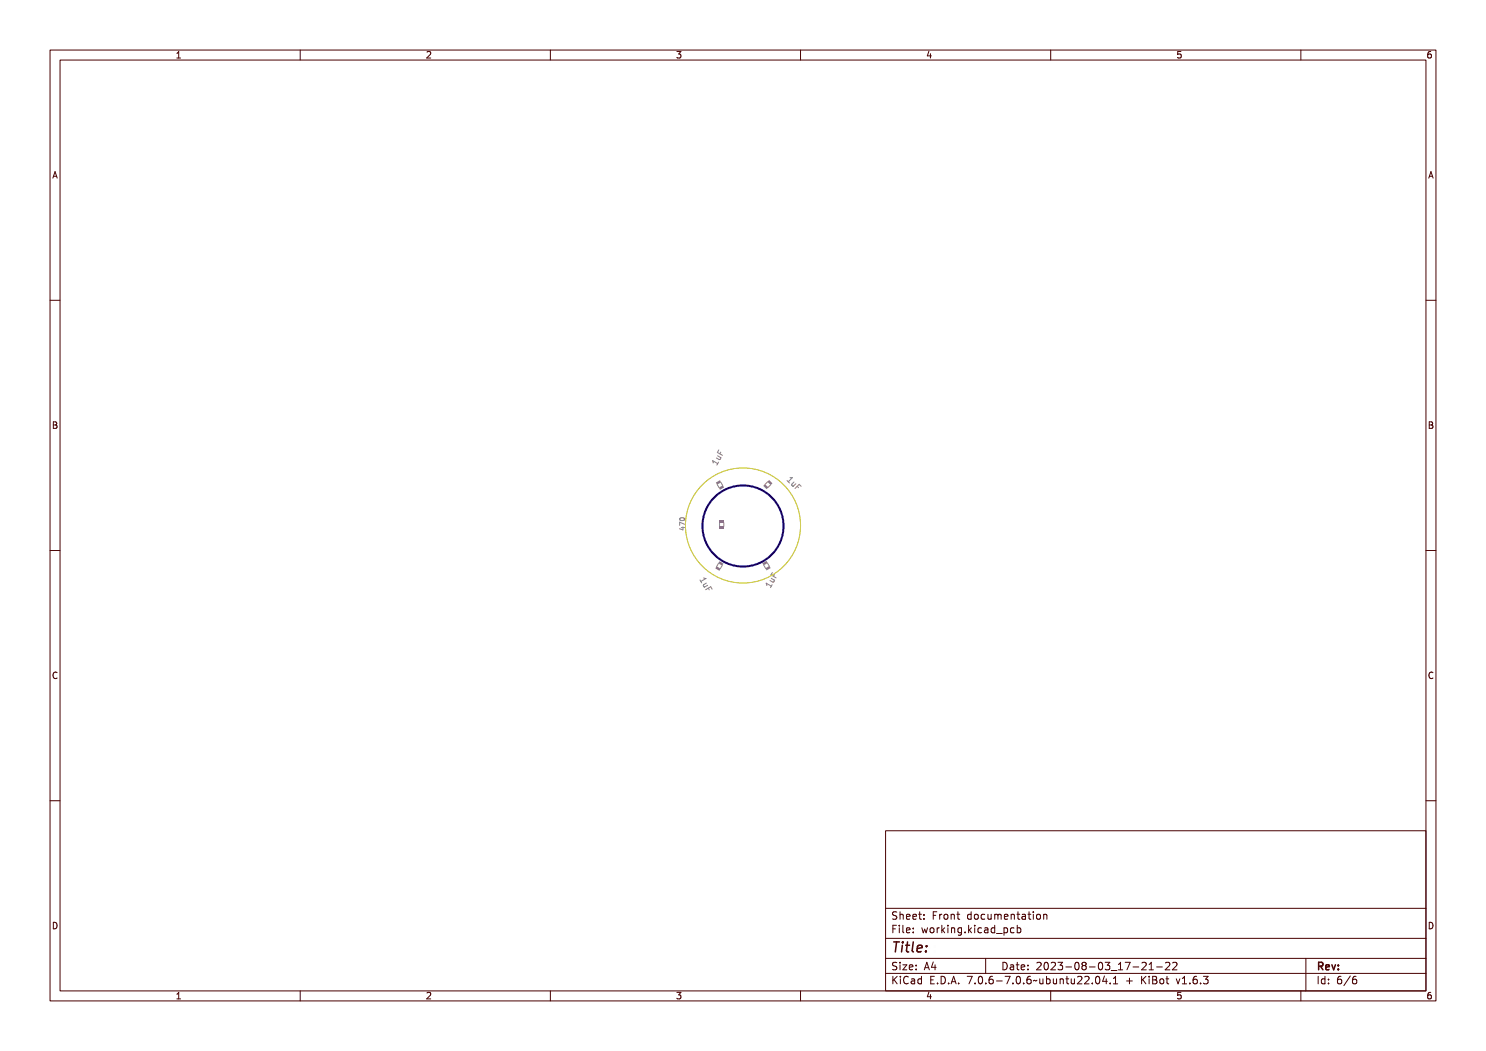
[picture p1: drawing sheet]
<svg xmlns="http://www.w3.org/2000/svg" width="297mm" height="210mm" viewBox="0 0 297 210" stroke-linecap="round" stroke-linejoin="round" font-family="sans-serif">
<g fill="none" stroke="#848484" stroke-width=".2">
<path d="M142.5 92.1l.9 .5 .1-.2 .1 .1-.3 .5h-.1l.1-.3-.8-.4-.1 .3-.1-.1zM142.5 92.5l-.1-.5 1 .6M143.3 91.3l.7 .4h-.1a.28 .28 0 0 1-.1 .4 .28 .28 0 0 1-.4 0l-.4-.3 .1-.1 .5 .3 .2-.1v-.2l-.6-.3zM143.3 96.8l.4 .6M143.4 91.1l.7 .4M143.6 90.3h.1l-.3 .5 .3 .1 .2-.4 .1 .1-.2 .4 .5 .3-.1 .1-1-.6zM143.6 92.3l-.3 .6M143.7 89.9l-.3 .5 1 .6M144 91.4l-.2 .4-.6-.3M144.1 90.3l-.2 .4M144.1 96.4l.3 .6M157.3 96l.5 .5"/>
<path d="M157.9 95.3l.1-.1 .3 .3-.7 .7 .2 .2-.1 .1-.5-.5 .1-.1 .2 .2 .6-.6zM157.9 95.4h.5l-.9 .9M158.1 96.4l.4-.4 .1 .1-.4 .4a.2 .2 0 0 0 0 .3 .2 .2 0 0 0 .3-.1l.3-.3 .1 .1-.6 .6v-.2a.28 .28 0 0 1-.3-.1 .28 .28 0 0 1 .1-.4zM158.7 96.3l-.5 .6 .4 .2M159.1 96.7l-.6 .5M159.3 97.2l.3 .3M159.3 96.5l.5 .5-.1 .1-.3-.4-.3 .3 .4 .3-.1 .1-.4-.4-.4 .4-.1-.1zM160.1 97.2l-.4-.4-.8 .8M135.9 103.6a.48 .48 0 0 1 .5-.2 .48 .48 0 0 1 .4 .5 .48 .48 0 0 1-.6 .2 .48 .48 0 0 1-.3-.5zM135.9 105.5h.6l.1-.1 .3 .2h-.3v.4h-.1l-.6-.4zM135.9 104.6l1 .4v.1l-.9-.3v.4h-.1zM136 103.9l.6-.1 .2 .2a.46 .46 0 0 1-.4 .4 .46 .46 0 0 1-.5-.4z"/>
<path d="M136 104a.43 .43 0 0 1 .8 .2 .43 .43 0 0 1-.8-.2zM136 105.6h.5v.3zM136.2 105.4h.6M136.5 105.3v.6l-.7-.3M136.8 104.8l-1-.5v.7M139.8 115.8h.1l.2 .2 .7-.4-.2-.2 .2-.1 .2 .3-.9 .5 .2 .2-.2 .1zM139.9 115.9l.3 .6M140.4 116.5l.6-.3 .1 .1-.6 .3v.2l.2 .1 .6-.3v.1l-.7 .5v-.2l-.3-.3zM140.6 115.5l.5 .1-1 .6M140.8 117.5l.9-.6 .4 .6h-.1l-.3-.4-.3 .2 .3 .4h-.2l-.2-.4-.5 .3zM141.2 116.5l-.6 .4 .2 .4M141.4 117l-.6 .3"/>
<path d="M141.6 117.5l.2 .4M142.3 117.7l-.3-.5-1 .6M153.2 116.6l.9 .5 .1-.2 .1 .1-.3 .5-.1-.1 .1-.2-.8-.4v.3l-.2-.1zM153.3 117l-.2-.5 1.1 .6M154 115.7l.8 .5h-.2a.28 .28 0 0 1-.1 .4 .28 .28 0 0 1-.3 0l-.5-.3 .1-.1 .5 .3 .2-.1v-.2l-.5-.3zM154.2 115.6l.6 .4M154.3 114.7l.1 .1-.3 .5 .3 .1 .2-.4 .2 .1-.3 .4 .5 .3-.1 .1-1-.6zM154.3 116.8l-.3 .6M154.4 114.4l-.3 .5 1 .6M154.7 115.9l-.1 .4-.7-.3M154.8 114.8l-.2 .4"/>
<circle cx="136.4" cy="104.1" r=".09"/>
</g>
<g fill="#848484">
<path d="M143.7 97.4l.8-.4 .2 .4-.8 .5z" fill-rule="evenodd"/>
<path d="M143.1 96.4l.8-.5 .2 .5-.8 .5z" fill-rule="evenodd"/>
</g>
<path d="M143.8 104.5v.7M144.7 104.5v.7" fill="none" stroke="#848484" stroke-width=".2"/>
<g fill="#848484">
<path d="M143.8 105.2h.9v.5h-.9z" fill-rule="evenodd"/>
<path d="M143.8 104h.9v.5h-.9z" fill-rule="evenodd"/>
</g>
<path d="M153.4 96.3l-.5 .5M154 96.9l-.5 .5" fill="none" stroke="#848484" stroke-width=".2"/>
<g fill="#848484">
<path d="M152.5 97.1l.4-.4 .7 .7-.4 .4z" fill-rule="evenodd"/>
<path d="M153.4 96.3l.3-.4 .7 .7-.4 .3z" fill-rule="evenodd"/>
</g>
<path d="M152.7 112.9l.3 .7M153.4 112.5l.3 .6" fill="none" stroke="#848484" stroke-width=".2"/>
<g fill="#848484">
<path d="M152.4 112.5l.8-.4 .2 .4-.8 .5z" fill-rule="evenodd"/>
<path d="M153 113.6l.8-.5 .2 .4-.8 .5z" fill-rule="evenodd"/>
</g>
<path d="M143.6 112.6l-.4 .6M144.3 113l-.3 .6" fill="none" stroke="#848484" stroke-width=".2"/>
<g fill="#848484">
<path d="M143.8 112.1l.8 .5-.2 .4-.9-.4z" fill-rule="evenodd"/>
<path d="M143.2 113.1l.8 .5-.2 .5-.8-.5z" fill-rule="evenodd"/>
</g>
<circle cx="148.5" cy="105" r="11.5" fill="none" stroke="#c2c200" stroke-width=".2"/>
<circle cx="148.5" cy="105.1" r="8.1" fill="none" stroke="#000084" stroke-width=".41"/>
<g fill="none" stroke="#480000" stroke-width=".2">
<path d="M10 10h277v190h-277zM12 12h273v186h-273zM60 10v2M110 10v2M160 10v2M210 10v2M260 10v2M10 60h2M285 60h2M10 110h2M285 110h2M10 160h2"/>
<path d="M285 160h2M177 166h108v32h-108zM60 198v2M110 198v2M160 198v2M177 181.5h108M177 187.5h108M177 191.5h108M177 194.5h108M178.1 195.2h.2v.6l.6-.6h.3l-.6 .6 .6 .8h-.2l-.5-.7-.2 .2v.5h-.2zM178.2 185h.9v.2h-.7v.4h.6v.2h-.6v.7h-.2zM178.3 182.4l.5-.1h.2v.2a.31 .31 0 0 0-.5-.1 .31 .31 0 0 0 0 .5 .5 .5 0 0 1 .6 .6 .5 .5 0 0 1-.8 .2l-.1-.2a.34 .34 0 0 0 .4 .1 .34 .34 0 0 0 .1-.5 .47 .47 0 0 1-.5-.2 .47 .47 0 0 1 .1-.5z"/>
<path d="M178.3 192.5l.5-.1h.2v.2a.31 .31 0 0 0-.5-.1 .31 .31 0 0 0 0 .5 .5 .5 0 0 1 .6 .6 .5 .5 0 0 1-.8 .2l-.1-.2a.34 .34 0 0 0 .4 .1 .34 .34 0 0 0 .1-.5 .47 .47 0 0 1-.5-.2 .47 .47 0 0 1 .1-.5zM179.4 182.2h.2v.6a.35 .35 0 0 1 .4-.1 .35 .35 0 0 1 .2 .4v.6h-.2v-.8h-.4v.8h-.2zM179.5 185.4h.4v.9h.4v.2h-.9v-.2h.3v-.8h-.2zM179.5 192.8h.4v.9h.4v.1h-.9v-.1h.3v-.8h-.2zM179.5 195.6h.4v.9h.4v.1h-.9v-.1h.3v-.8h-.2zM179.7 184.9h.2v.3h-.2zM179.7 192.3h.2v.3h-.2zM179.7 195.1h.2v.3h-.2zM180.6 184.9h.4v1.3l.4 .1v.2l-.5-.2v-1.2h-.3zM180.6 192.8h.8l-.6 .9h.6v.1h-.8l.6-.9h-.6zM180.7 182.8l.1-.1a.49 .49 0 0 1 .5 0 .49 .49 0 0 1 .2 .5h-.8a.42 .42 0 0 0 .3 .4 .42 .42 0 0 0 .4-.1 .47 .47 0 0 1-.4 .3 .47 .47 0 0 1-.4-.3zM180.7 195.4a.4 .4 0 0 1 .4-.3 .4 .4 0 0 1 .4 .3 .56 .56 0 0 0-.8 .4 .56 .56 0 0 0 .5 .7l.3-.1a.43 .43 0 0 1-.5 .3 .43 .43 0 0 1-.4-.4v-.6z"/>
<path d="M180.8 182.9l.4-.1 .1 .3h-.6zM181.8 195.6l.3-.1a.43 .43 0 0 1 .5 .5v.6h-.1v-.1a.38 .38 0 0 1-.5 .2 .38 .38 0 0 1-.2-.5 .38 .38 0 0 1 .4-.2h.3a.35 .35 0 0 0-.3-.4 .35 .35 0 0 0-.4 .2zM181.9 182.8l.1-.1a.49 .49 0 0 1 .5 0 .49 .49 0 0 1 .2 .5h-.8a.42 .42 0 0 0 .3 .4 .42 .42 0 0 0 .5-.1 .47 .47 0 0 1-.5 .3 .47 .47 0 0 1-.4-.3zM181.9 185.5l.1-.1a.49 .49 0 0 1 .5 0 .49 .49 0 0 1 .2 .5h-.8a.42 .42 0 0 0 .3 .4 .42 .42 0 0 0 .5-.1 .47 .47 0 0 1-.5 .3 .47 .47 0 0 1-.4-.3zM181.9 192.9l.1-.1a.49 .49 0 0 1 .5 0 .49 .49 0 0 1 .2 .5h-.8a.42 .42 0 0 0 .3 .4 .42 .42 0 0 0 .5-.1 .47 .47 0 0 1-.5 .3 .47 .47 0 0 1-.4-.3zM182 196.2l.5-.1a.31 .31 0 0 1-.2 .4 .31 .31 0 0 1-.4-.1zM182 182.9l.4-.1 .1 .3h-.6zM182 185.6l.4-.1 .1 .3h-.6zM182 193l.4-.1 .1 .3h-.6zM183 195.7l.4-.2 .2 .2v-.6h.2v1.5h-.2v-.1a.42 .42 0 0 1-.5 .1 .42 .42 0 0 1-.2-.5zM183.2 195.8l.1-.1a.4 .4 0 0 1 .3 .4 .4 .4 0 0 1-.3 .4l-.2-.2zM183.2 182.3h.2v.4h.4v.1h-.4v.7l.4 .1v.1h-.4l-.1-.1-.1-.8h-.3v-.1h.3z"/>
<path d="M183.3 185.4h.2v.3h-.2zM183.3 186.2h.2v.3h-.2zM183.3 192.8h.2v.3h-.2zM183.3 193.6h.2v.2h-.2zM184.5 182.7h.2v.3h-.2zM184.5 183.5h.2v.2h-.2zM185.2 185.4h.2l.2 .8 .1-.5h.2l.2 .5 .1-.8h.2l-.2 1.1h-.2l-.2-.7-.2 .7h-.1zM185.4 195.2h.9v.2h-.7v.4h.6v.2h-.6v.5h.7v.1h-.9zM185.7 192.4h.2l.5 1.4h-.2l-.1-.3h-.5l-.1 .3h-.2zM185.8 192.6l.2 .7h-.4zM186.6 182.3h.9v.2h-.7v.4h.6v.2h-.6v.6h-.2zM186.8 185.6l.1-.1a.39 .39 0 0 1 .4 .4 .39 .39 0 0 1-.4 .4l-.1-.2z"/>
<path d="M186.9 196.4h.2v.2h-.2zM187.1 192.4h.2v.9h.2v.2h-.2v.3h-.2v-.3h-.6zM187.1 192.6v.7h-.4zM187.8 195.2a.76 .76 0 0 1 .9 .7 .76 .76 0 0 1-.9 .7zM188 195.4a.57 .57 0 0 1 .5 .5 .57 .57 0 0 1-.5 .6zM188 182.7h.2v.2v-.1a.29 .29 0 0 1 .3-.2 .29 .29 0 0 1 .3 .3 .37 .37 0 0 0-.5-.1 .37 .37 0 0 0-.1 .4v.5h-.2zM188 185.4h.2v.2v-.1a.29 .29 0 0 1 .3-.2 .29 .29 0 0 1 .3 .3 .37 .37 0 0 0-.5-.1 .37 .37 0 0 0-.1 .4v.6h-.2zM189.1 184.9h.1v.9l.5-.4h.2l-.4 .4 .5 .7h-.2l-.4-.6-.2 .1v.5h-.1zM189.2 182.9l.1-.1a.39 .39 0 0 1 .4 .4 .39 .39 0 0 1-.4 .4l-.1-.2zM189.3 196.4h.3v.2h-.3zM190.2 182.7h.2v.1a.35 .35 0 0 1 .4-.1 .35 .35 0 0 1 .3 .4v.6h-.2l-.1-.8h-.3l-.1 .8h-.2zM190.3 185.4h.4v.9h.4v.2h-.9v-.2h.4v-.8h-.3z"/>
<path d="M190.5 195.2h.3l.4 1.4h-.2l-.1-.3h-.5l-.1 .3h-.2zM190.6 184.9h.1v.3h-.1zM190.6 195.4l.2 .7h-.4zM191.4 185.4h.2v.1a.35 .35 0 0 1 .4-.1 .35 .35 0 0 1 .3 .4v.7h-.2l-.1-.9h-.3l-.1 .9h-.2zM191.7 182.3h.1v.4h.4v.1h-.4v.7l.4 .1v.1h-.4l-.1-.1v-.8h-.3v-.1h.3zM191.7 196.4h.3v.2h-.3zM192.7 185.5l.3-.2 .3 .2v-.1h.2v1a.53 .53 0 0 1-.8 .4v-.2a.36 .36 0 0 0 .4 .1 .36 .36 0 0 0 .2-.4l-.1 .1a.53 .53 0 0 1-.7-.3 .53 .53 0 0 1 .2-.6zM192.8 185.6l.1-.1a.39 .39 0 0 1 .4 .4 .39 .39 0 0 1-.4 .4l-.1-.2zM193.8 195.2h.9l-.5 1.4h-.2l.5-1.2h-.7zM193.9 182.8l.3-.2 .3 .2v-.6h.2v1.5h-.2v-.1a.42 .42 0 0 1-.6 .1 .42 .42 0 0 1-.1-.5zM194.1 182.8a.4 .4 0 0 1 .4 .4 .4 .4 0 0 1-.4 .4l-.2-.4zM194.1 186.2h.3v.3h-.3z"/>
<path d="M195.1 184.9h.2v.9l.4-.4h.3l-.5 .4 .5 .7h-.2l-.4-.6-.1 .1v.5h-.2zM195.2 182.9l.1-.1a.39 .39 0 0 1 .4 .4 .39 .39 0 0 1-.4 .4l-.1-.2zM195.3 196.4h.3v.2h-.3zM196.3 185.4h.5v.9h.3v.2h-.9v-.2h.4v-.8h-.3zM196.3 195.4a.57 .57 0 0 1 .7 0 .57 .57 0 0 1 .1 .8 .5 .5 0 0 1-.6 .5 .5 .5 0 0 1-.3-.8zM196.4 182.8a.39 .39 0 0 1 .4-.2 .39 .39 0 0 1 .3 .3 .4 .4 0 0 0-.6 0 .4 .4 0 0 0 0 .6 .4 .4 0 0 0 .6 0 .45 .45 0 0 1-.6 .3 .45 .45 0 0 1-.3-.6zM196.5 195.4a.61 .61 0 0 1 .4 1l-.1 .1a.61 .61 0 0 1-.4-1zM196.6 184.9h.2v.3h-.2zM197 191.5v3M197.4 182.7h.2v.8l.2 .1 .3-.2v-.7h.2v1h-.2v-.1a.35 .35 0 0 1-.4 .2 .35 .35 0 0 1-.3-.5zM197.6 185.5a.39 .39 0 0 1 .4-.2 .39 .39 0 0 1 .3 .3 .4 .4 0 0 0-.6 0 .4 .4 0 0 0 0 .6 .4 .4 0 0 0 .6 0 .45 .45 0 0 1-.6 .3 .45 .45 0 0 1-.3-.6zM197.7 196.4h.3v.2h-.3z"/>
<path d="M198.6 182.7l.5 .1 .3-.1 .2 1h-.2l-.1-.9-.2 .1v.8h-.1l-.2-.9-.1 .9h-.1zM198.7 185.4l.2-.1a.43 .43 0 0 1 .6 .5v.7h-.2v-.2a.38 .38 0 0 1-.5 .2 .38 .38 0 0 1-.2-.5 .38 .38 0 0 1 .5-.2h.2a.35 .35 0 0 0-.3-.4 .35 .35 0 0 0-.3 .2zM198.7 195.4a.38 .38 0 0 1 .4-.3 .38 .38 0 0 1 .3 .3 .43 .43 0 0 0-.5 0 .43 .43 0 0 0-.1 .5 .46 .46 0 0 1 .7 .1 .46 .46 0 0 1-.2 .6 .46 .46 0 0 1-.7-.2zM198.8 186l.5-.1a.31 .31 0 0 1-.1 .4 .31 .31 0 0 1-.4-.1zM199.9 185.5l.3-.2 .3 .2v-.6h.2v1.6h-.2v-.2a.42 .42 0 0 1-.5 .1 .42 .42 0 0 1-.2-.5zM199.9 182.8l.2-.1a.49 .49 0 0 1 .5 0 .49 .49 0 0 1 .1 .5h-.7a.42 .42 0 0 0 .2 .4 .42 .42 0 0 0 .5-.1 .47 .47 0 0 1-.4 .3 .47 .47 0 0 1-.5-.3zM200 196h.5v.2h-.5zM200 185.6l.1-.1a.39 .39 0 0 1 .4 .4 .39 .39 0 0 1-.4 .4l-.1-.2zM200.1 182.9l.3-.1 .2 .3h-.6zM200.1 192.4a.76 .76 0 0 1 1 .7 .76 .76 0 0 1-1 .7zM200.3 192.6a.57 .57 0 0 1 .6 .5 .57 .57 0 0 1-.6 .6zM200.9 186.8l1.2 .1z"/>
<path d="M201 195.2h.9l-.5 1.4h-.2l.5-1.2h-.7zM201.1 182.7h.1v.1a.35 .35 0 0 1 .5-.1 .35 .35 0 0 1 .2 .4v.6h-.2v-.8h-.4l-.1 .8h-.1zM201.4 192.8l.3-.1a.43 .43 0 0 1 .5 .5v.6h-.1v-.1a.38 .38 0 0 1-.5 .2 .38 .38 0 0 1-.2-.5 .38 .38 0 0 1 .4-.2h.3a.35 .35 0 0 0-.3-.4 .35 .35 0 0 0-.4 .2zM201.6 193.4l.5-.1a.31 .31 0 0 1-.2 .4 .31 .31 0 0 1-.4-.1zM202.2 185.4h.2v.1a.53 .53 0 0 1 .8 .3 .53 .53 0 0 1-.6 .7l-.2-.2v.6h-.2zM202.5 182.3h.2v.4h.4v.1h-.4v.7l.4 .1v.1h-.4l-.2-.1v-.8h-.3v-.1h.3zM202.5 185.6l.1-.1a.4 .4 0 0 1 .4 .4 .4 .4 0 0 1-.4 .4l-.2-.2zM202.5 196.4h.3v.2h-.3zM202.8 192.4h.2v.4h.4v.1h-.4v.7l.4 .1v.1h-.4l-.2-.1v-.8h-.3v-.1h.3zM203.5 182.7l.3-.1a.43 .43 0 0 1 .5 .5v.6h-.2v-.1a.38 .38 0 0 1-.5 .2 .38 .38 0 0 1-.2-.5 .38 .38 0 0 1 .5-.2h.2a.35 .35 0 0 0-.2-.4 .35 .35 0 0 0-.4 .2zM203.5 195.4a.57 .57 0 0 1 .8 0 .57 .57 0 0 1 0 .8 .5 .5 0 0 1-.6 .5 .5 .5 0 0 1-.3-.8zM203.6 185.5a.39 .39 0 0 1 .4-.2 .39 .39 0 0 1 .3 .3 .4 .4 0 0 0-.5 0 .4 .4 0 0 0 0 .6 .4 .4 0 0 0 .5 0 .45 .45 0 0 1-.6 .3 .45 .45 0 0 1-.2-.6z"/>
<path d="M203.7 183.3l.4-.1a.31 .31 0 0 1-.1 .4 .31 .31 0 0 1-.4-.1zM203.7 195.4a.61 .61 0 0 1 .4 1l-.1 .1a.61 .61 0 0 1-.3-1zM203.9 192.9l.1-.1a.49 .49 0 0 1 .5 0 .49 .49 0 0 1 .2 .5h-.8a.42 .42 0 0 0 .3 .4 .42 .42 0 0 0 .5-.1 .47 .47 0 0 1-.5 .3 .47 .47 0 0 1-.4-.3zM204 193l.4-.1 .1 .3h-.6zM204.7 184.9h.1v.6a.53 .53 0 0 1 .8 .3 .53 .53 0 0 1-.6 .7l-.2-.2v.2h-.1zM204.9 182.3h.2v.4h.4v.1h-.4v.7l.4 .1v.1h-.4l-.2-.1v-.8h-.3v-.1h.3zM204.9 185.6l.1-.1a.39 .39 0 0 1 .4 .4 .39 .39 0 0 1-.4 .4l-.1-.2zM204.9 196.4h.3v.2h-.3zM205.3 192.8h.2v.3h-.2zM205.3 193.6h.2v.2h-.2zM205.9 182.7h.5v.9h.3v.1h-.9v-.1h.4v-.8h-.3zM205.9 195.4a.38 .38 0 0 1 .4-.3 .38 .38 0 0 1 .3 .3 .43 .43 0 0 0-.5 0 .43 .43 0 0 0-.1 .5 .46 .46 0 0 1 .7 .1 .46 .46 0 0 1-.2 .6 .46 .46 0 0 1-.6-.2z"/>
<path d="M206.2 182.2h.2v.3h-.2zM207 196l1-.1a.49 .49 0 0 1-.8 .1l-.2 .2zM207.3 182.9l.1-.1a.39 .39 0 0 1 .4 .4 .39 .39 0 0 1-.4 .4l-.2-.2zM207.4 192.5a.53 .53 0 0 1 .8 .1 .53 .53 0 0 1-.3 .7l-.3 .4h.7v.1h-.9l.3-.5a.4 .4 0 0 0 .3-.4 .4 .4 0 0 0-.3-.4l-.3 .2zM208.3 182.7h.1v.1a.35 .35 0 0 1 .5-.1 .35 .35 0 0 1 .2 .4v.6h-.2v-.8h-.4l-.1 .8h-.1zM208.3 195.6h.1l.1 .8 .2 .1 .2-.2v-.7h.2v1h-.2v-.1a.35 .35 0 0 1-.4 .2 .35 .35 0 0 1-.2-.5zM208.7 192.6a.57 .57 0 0 1 .7 0 .57 .57 0 0 1 .1 .8 .5 .5 0 0 1-.6 .5 .5 .5 0 0 1-.3-.8zM208.9 192.6a.61 .61 0 0 1 .3 1l-.1 .1a.61 .61 0 0 1-.3-1zM209.5 195.1h.2v.6a.53 .53 0 0 1 .7 .3 .53 .53 0 0 1-.6 .7l-.1-.2v.1h-.2zM209.7 195.8l.1-.1a.4 .4 0 0 1 .4 .4 .4 .4 0 0 1-.4 .4l-.1-.2zM209.8 192.5a.53 .53 0 0 1 .8 .1 .53 .53 0 0 1-.3 .7l-.3 .4h.7v.1h-.9l.3-.5a.4 .4 0 0 0 .3-.4 .4 .4 0 0 0-.3-.4l-.3 .2zM210 198v2"/>
<path d="M210.7 195.6h.2v.8l.2 .1 .2-.2v-.7h.2v1h-.2v-.1a.35 .35 0 0 1-.4 .2 .35 .35 0 0 1-.2-.5zM211 192.4a.46 .46 0 0 1 .6 0 .46 .46 0 0 1 .1 .6l-.1 .1a.47 .47 0 0 1 .2 .7 .47 .47 0 0 1-.7 0l-.1-.2a.35 .35 0 0 0 .5 .1 .35 .35 0 0 0 0-.5h-.3v-.2a.29 .29 0 0 0 .4-.1 .29 .29 0 0 0-.1-.4 .29 .29 0 0 0-.4 .1h-.1zM211.9 195.6h.2v.1a.35 .35 0 0 1 .4-.1 .35 .35 0 0 1 .2 .4v.6h-.2v-.8h-.4v.8h-.2zM212.4 193.2h.5v.2h-.5zM213.3 195.2h.2v.4h.4v.1h-.4v.7l.4 .1v.1h-.4l-.2-.1v-.8h-.3v-.1h.3zM213.5 192.6a.57 .57 0 0 1 .7 0 .57 .57 0 0 1 .1 .8 .5 .5 0 0 1-.6 .5 .5 .5 0 0 1-.3-.8zM213.7 192.6a.61 .61 0 0 1 .3 1v.1a.61 .61 0 0 1-.4-1zM214.3 195.6h.2v.8l.2 .1 .2-.2v-.7h.2v1h-.2v-.1a.35 .35 0 0 1-.4 .2 .35 .35 0 0 1-.2-.5zM214.7 192.5a.41 .41 0 0 1 .7-.1 .41 .41 0 0 1-.2 .7 .42 .42 0 0 1 .2 .6 .42 .42 0 0 1-.7 0 .42 .42 0 0 1 .2-.6l-.3-.2zM215.5 195.3a.53 .53 0 0 1 .8 .1 .53 .53 0 0 1-.3 .7l-.3 .4h.6v.1h-.9l.4-.5a.4 .4 0 0 0 .3-.4 .4 .4 0 0 0-.3-.4l-.3 .2zM216 193.2h.5v.2h-.5zM216.7 195.3a.53 .53 0 0 1 .8 .1 .53 .53 0 0 1-.3 .7l-.3 .4h.6v.1h-.9l.4-.5a.4 .4 0 0 0 .3-.4 .4 .4 0 0 0-.3-.4l-.3 .2z"/>
<path d="M217.1 192.6a.57 .57 0 0 1 .7 0 .57 .57 0 0 1 .1 .8 .5 .5 0 0 1-.6 .5 .5 .5 0 0 1-.3-.8zM217.3 192.6a.61 .61 0 0 1 .3 1v.1a.61 .61 0 0 1-.4-1zM218.2 196.4h.2v.2h-.2zM218.2 192.4a.46 .46 0 0 1 .6 0 .46 .46 0 0 1 .1 .6l-.1 .1a.47 .47 0 0 1 .2 .7 .47 .47 0 0 1-.7 0l-.1-.2a.35 .35 0 0 0 .5 .1 .35 .35 0 0 0 0-.5h-.3v-.2a.29 .29 0 0 0 .4-.1 .29 .29 0 0 0-.1-.4 .29 .29 0 0 0-.4 .1h-.1zM219.2 195.4a.57 .57 0 0 1 .7 0 .57 .57 0 0 1 .1 .8 .5 .5 0 0 1-.7 .5 .5 .5 0 0 1-.3-.8zM219.2 194.2l1.3 .1zM219.4 195.4a.61 .61 0 0 1 .3 1l-.1 .1a.61 .61 0 0 1-.3-1zM220.7 192.5l.5-.1v1.3h.3v.1h-.8v-.1h.3v-1.1h-.3zM220.8 195.2h.2v.9h.2v.2h-.2v.3h-.2v-.3h-.6zM220.8 195.4v.7h-.4zM221.8 196.4h.2v.2h-.2zM221.8 192.4h.9l-.5 1.4h-.2l.5-1.2h-.7z"/>
<path d="M222.8 195.3l.5-.1v1.3h.3v.1h-.8v-.1h.3v-1.1h-.3zM223.2 193.2h.5v.2h-.5zM224.2 192.5a.53 .53 0 0 1 .8 .1 .53 .53 0 0 1-.3 .7l-.3 .4h.7v.1h-.9l.3-.5a.4 .4 0 0 0 .4-.4 .4 .4 0 0 0-.4-.4l-.3 .2zM225.4 195.5h.2v.4h.4v.2h-.4v.4h-.2v-.4h-.4v-.2h.4zM225.5 192.5l.5-.1v1.3h.3v.1h-.8v-.1h.3v-1.1h-.3zM226.8 193.2h.5v.2h-.5zM227.5 195.2h.2v.6l.6-.6h.2l-.6 .6 .6 .8h-.2l-.5-.7-.1 .2v.5h-.2zM227.8 192.5a.53 .53 0 0 1 .8 .1 .53 .53 0 0 1-.2 .7l-.4 .4h.7v.1h-.9l.3-.5a.4 .4 0 0 0 .4-.4 .4 .4 0 0 0-.4-.4l-.3 .2zM228.8 195.6h.4v.9h.4v.1h-.9v-.1h.4v-.8h-.3zM229 192.5a.53 .53 0 0 1 .8 .1 .53 .53 0 0 1-.2 .7l-.4 .4h.7v.1h-.9l.3-.5a.4 .4 0 0 0 .4-.4 .4 .4 0 0 0-.4-.4l-.3 .2zM229.1 195.1h.1v.3h-.1zM229.9 195.2h.4a.35 .35 0 0 1 .5 .2 .35 .35 0 0 1-.3 .5 .41 .41 0 0 1 .3 .5 .41 .41 0 0 1-.5 .2h-.4z"/>
<path d="M230.1 196h.2a.27 .27 0 0 1 .3 .2 .27 .27 0 0 1-.3 .3h-.2zM230.1 195.4h.2a.23 .23 0 0 1 .3 .2 .23 .23 0 0 1-.3 .2h-.2zM231.2 193.2h1.1M231.3 195.8l.1-.1a.39 .39 0 0 1 .4 .4 .39 .39 0 0 1-.4 .4l-.1-.2zM232.6 195.2h.1v.4h.4v.1h-.4l.1 .7 .3 .1v.1h-.3l-.2-.1v-.8h-.3v-.1h.3zM233 192.4l.5-.1 .3 .4-.9 1.1h.9M234.4 192.4l.6-.1 .2 .4-.9 1.1h.9M234.6 195.6h.2l.3 .9 .4-.9h.2l-.4 1h-.3zM236 195.3l.5-.1v1.3h.3v.1h-.8v-.1h.3v-1.1h-.3zM237.4 196.4h.3v.2h-.3zM238.4 195.4a.38 .38 0 0 1 .4-.3 .38 .38 0 0 1 .3 .3 .43 .43 0 0 0-.5 0 .43 .43 0 0 0-.1 .5 .46 .46 0 0 1 .7 .1 .46 .46 0 0 1-.2 .6 .46 .46 0 0 1-.7-.2zM239.8 196.4h.3v.2h-.3z"/>
<path d="M240.7 195.2a.46 .46 0 0 1 .6 0 .46 .46 0 0 1 .1 .6l-.1 .1a.47 .47 0 0 1 .2 .7 .47 .47 0 0 1-.7 0l-.1-.2a.35 .35 0 0 0 .5 .1 .35 .35 0 0 0 0-.5l-.3-.1v-.1a.29 .29 0 0 0 .4-.1 .29 .29 0 0 0-.1-.4 .29 .29 0 0 0-.4 .1h-.1zM260 198v2M261 191.5v6.5M263.2 195.2h.8v.2h-.3v1.1h.3v.1h-.8v-.1h.3v-1.1h-.3zM264.4 195.7l.3-.2 .3 .2v-.6h.2v1.5h-.2v-.1a.42 .42 0 0 1-.5 .1 .42 .42 0 0 1-.2-.5zM264.6 195.8l.1-.1a.4 .4 0 0 1 .3 .4 .4 .4 0 0 1-.3 .4l-.2-.2zM265.9 195.6h.2v.3h-.2zM265.9 196.4h.2v.2h-.2zM268.1 195.4a.38 .38 0 0 1 .3-.3 .38 .38 0 0 1 .4 .3 .43 .43 0 0 0-.5 0 .43 .43 0 0 0-.2 .5 .46 .46 0 0 1 .7 .1 .46 .46 0 0 1-.2 .6 .46 .46 0 0 1-.6-.2zM269.9 195.2h.2l-.8 1.6h-.2zM270.5 195.4a.38 .38 0 0 1 .4-.3 .38 .38 0 0 1 .3 .3 .43 .43 0 0 0-.5 0 .43 .43 0 0 0-.2 .5 .46 .46 0 0 1 .7 .1 .46 .46 0 0 1-.2 .6 .46 .46 0 0 1-.6-.2z"/>
<circle cx="187" cy="185.9" r=".53"/>
<circle cx="189.4" cy="183.2" r=".53"/>
<circle cx="195.4" cy="183.2" r=".53"/>
<circle cx="196.7" cy="195.9" r=".13"/>
<circle cx="199.1" cy="196.2" r=".32"/>
<circle cx="203.9" cy="195.9" r=".13"/>
<circle cx="206.3" cy="196.2" r=".32"/>
<circle cx="207.4" cy="183.2" r=".53"/>
<circle cx="209" cy="193.1" r=".13"/>
<circle cx="213.8" cy="193.1" r=".13"/>
<circle cx="215" cy="193.4" r=".29"/>
<circle cx="215" cy="192.8" r=".25"/>
<circle cx="217.4" cy="193.1" r=".13"/>
<circle cx="219.5" cy="195.9" r=".13"/>
<circle cx="231.5" cy="196.1" r=".53"/>
<circle cx="238.8" cy="196.2" r=".32"/>
<circle cx="268.5" cy="196.2" r=".32"/>
<circle cx="270.9" cy="196.2" r=".32"/>
</g>
<g fill="none" stroke="#480000" stroke-width=".3">
<path d="M178.1 188.4h1.4v.2h-.6v1.7h-.2v-1.7h-.6zM179.9 188.8h.7v1.3h.4v.2h-1.2v-.2h.5v-1.1h-.4zM180.3 188.3h.3v.3h-.3zM181.8 188.4h.2v.4h.6v.2h-.6v1l.6 .1v.2a.55 .55 0 0 1-.8-.5v-.8h-.4v-.2h.4zM183 188.3h.6l.1 1.6 .1 .2h.4v.2a.54 .54 0 0 1-.8-.5v-1.4h-.4zM184.8 189a.65 .65 0 0 1 .8-.1 .65 .65 0 0 1 .3 .7h-1.1a.56 .56 0 0 0 .4 .5 .56 .56 0 0 0 .6-.1v.2a.81 .81 0 0 1-1.1-.1 .81 .81 0 0 1 .1-1.1zM185 189.1l.4-.1 .2 .4h-.8zM186.7 188.9h.3v.4h-.3zM186.7 189.9h.3v.4h-.3zM263.1 192.4a.73 .73 0 0 1 .9 .2v.3l-.3 .3 .5 .6h-.2l-.3-.4-.2-.2h-.2v.6h-.2zM263.3 192.6h.2a.26 .26 0 0 1 .3 .2 .26 .26 0 0 1-.2 .3h-.3zM264.5 192.9l.1-.1a.49 .49 0 0 1 .5 0 .49 .49 0 0 1 .2 .5h-.8a.42 .42 0 0 0 .3 .4 .42 .42 0 0 0 .4-.1 .47 .47 0 0 1-.4 .3 .47 .47 0 0 1-.4-.3z"/>
<path d="M264.6 193l.3-.1 .2 .3h-.6zM265.5 192.8h.2l.3 .9 .3-.9h.2l-.4 1h-.2zM267.1 192.8h.2v.3h-.2zM267.1 193.6h.2v.2h-.2z"/>
</g>
<text font-size="2.7" fill="#480000" x="178" y="190.3">Title:</text>
<g font-size="2" fill="#480000">
<text x="178" y="183.7">Sheet: Front documentation</text>
<text x="178" y="186.5">File: working.kicad_pcb</text>
<text x="178" y="193.9">Size: A4</text>
<text x="178" y="196.6">KiCad E.D.A. 7.0.6-7.0.6~ubuntu22.04.1 + KiBot v1.6.3</text>
<text x="200" y="193.9">Date: 2023-08-03_17-21-22</text>
<text x="263" y="196.6">Id: 6/6</text>
<text x="263" y="193.9">Rev:</text>
</g>
<g font-size="1.7" fill="#480000">
<text x="35" y="11.7">1</text>
<text x="85" y="11.7">2</text>
<text x="135" y="11.7">3</text>
<text x="185" y="11.7">4</text>
<text x="235" y="11.7">5</text>
<text x="285" y="11.7">6</text>
<text x="10.5" y="35.7">A</text>
<text x="285.5" y="35.7">A</text>
<text x="10.5" y="85.6">B</text>
<text x="285.5" y="85.6">B</text>
<text x="10.5" y="135.7">C</text>
<text x="285.5" y="135.7">C</text>
<text x="10.5" y="185.6">D</text>
<text x="285.5" y="185.6">D</text>
<text x="35" y="199.7">1</text>
<text x="85" y="199.7">2</text>
<text x="135" y="199.7">3</text>
<text x="185" y="199.7">4</text>
<text x="235" y="199.7">5</text>
<text x="285" y="199.7">6</text>
</g>
</svg>
